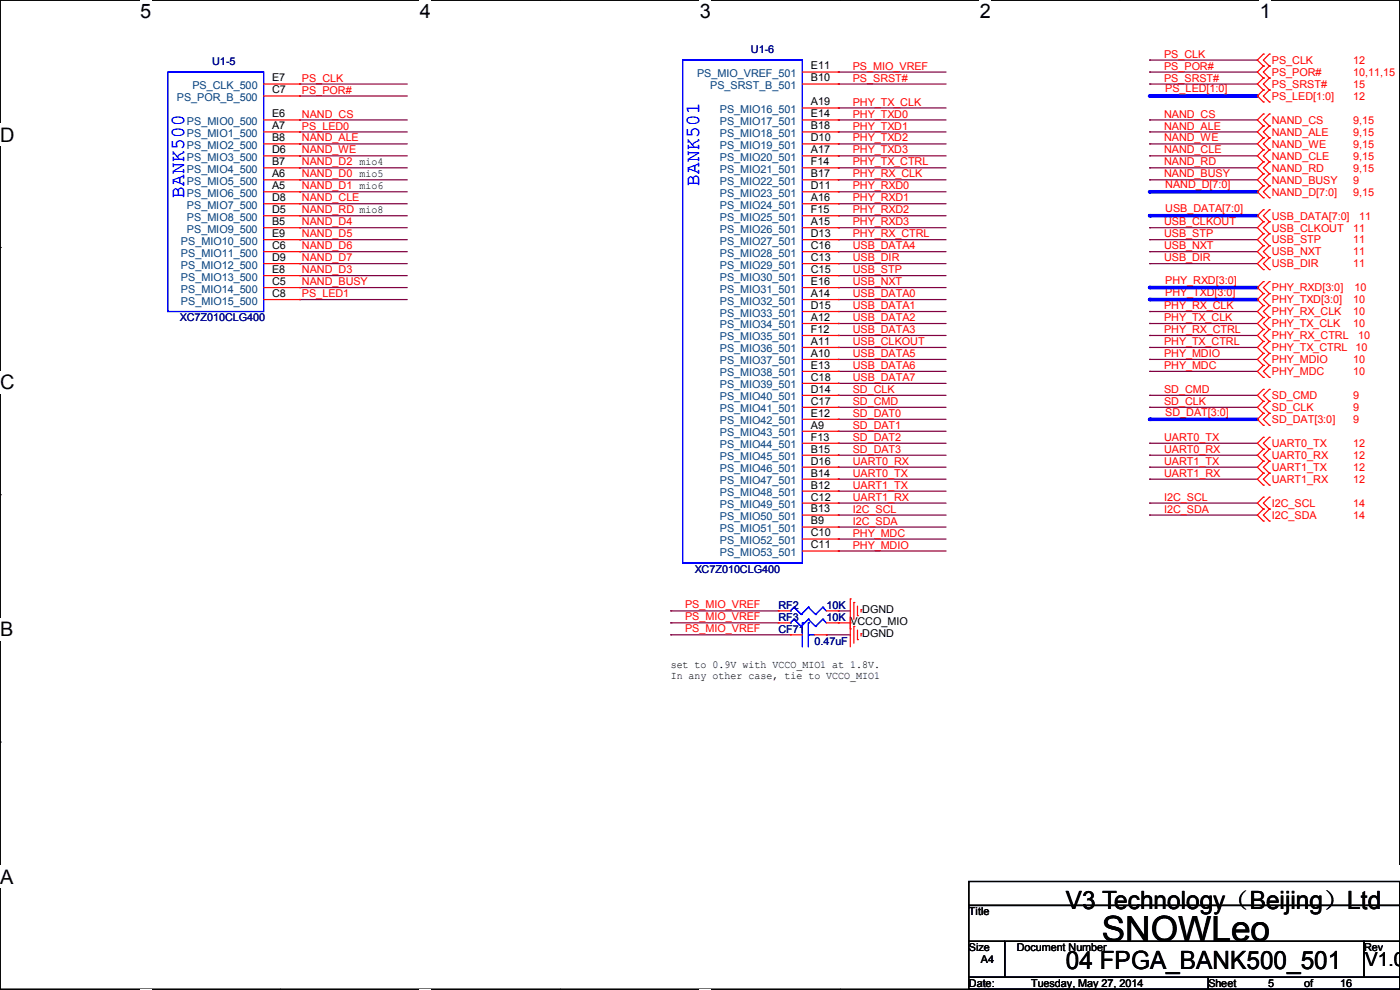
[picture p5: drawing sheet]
<svg xmlns="http://www.w3.org/2000/svg" width="297mm" height="210mm" viewBox="0 0 297 210" stroke-linecap="round" stroke-linejoin="round" font-family="sans-serif">
<path d="M0 0h297v209.8h-297z" fill="none" stroke="#000" stroke-width=".25"/>
<g fill="#fff">
<path d="M29.7 0h2.4v4.8h-2.4z"/>
<path d="M29.7 209.8h2.4v.2h-2.4z"/>
</g>
<path d="M59.4 0h.1M59.4 209.8h.1" fill="none" stroke="#000" stroke-width=".25"/>
<g fill="#fff">
<path d="M89.1 0h2.3v4.8h-2.3z"/>
<path d="M89.1 209.8h2.3v.2h-2.3z"/>
</g>
<path d="M118.8 0h.1M118.8 209.8h.1" fill="none" stroke="#000" stroke-width=".25"/>
<g fill="#fff">
<path d="M148.5 0h2.3v4.8h-2.3z"/>
<path d="M148.5 209.8h2.3v.2h-2.3z"/>
</g>
<path d="M178.2 0h.1M178.2 209.8h.1" fill="none" stroke="#000" stroke-width=".25"/>
<g fill="#fff">
<path d="M207.9 0h2.3v4.8h-2.3z"/>
<path d="M207.9 209.8h2.3v.2h-2.3z"/>
</g>
<path d="M237.6 0h.1M237.6 209.8h.1" fill="none" stroke="#000" stroke-width=".25"/>
<g fill="#fff">
<path d="M267.3 0h2.3v4.8h-2.3z"/>
<path d="M267.3 209.8h2.3v.2h-2.3z"/>
<path d="M0 26.2h3.1v4.8h-3.1z"/>
<path d="M0 78.7h3.1v4.7h-3.1z"/>
</g>
<path d="M0 52.5h.1M297 52.5h.1" fill="none" stroke="#000" stroke-width=".25"/>
<path d="M0 131.1h2.9v4.8h-2.9z" fill="#fff"/>
<path d="M0 104.9h.1M297 104.9h.1" fill="none" stroke="#000" stroke-width=".25"/>
<g fill="#fff">
<path d="M0 183.6h2.9v4.7h-2.9z"/>
<path d="M296.9 183.6h.1v4.7h-.1z"/>
</g>
<path d="M0 157.4h.1M297 157.4h.1" fill="none" stroke="#000" stroke-width=".25"/>
<g fill="none" stroke="#800040" stroke-width=".25">
<path d="M243.9 12.7h.1M243.9 12.7h22.8M243.9 53.4h.1M243.9 55.9h.1M243.9 53.4h22.8M243.9 55.9h22.8M243.9 71.2h.1M243.9 73.7h.1M243.9 78.8h.1M243.9 76.2h.1M243.9 71.2h22.8M243.9 73.7h22.8"/>
<path d="M243.9 78.8h22.8M243.9 76.2h22.8"/>
</g>
<path d="M243.9 45.8h22.8" fill="none" stroke="#00f" stroke-width=".76"/>
<circle cx="243.9" cy="45.8" r=".38" fill="#00f"/>
<path d="M243.9 63.5h22.8" fill="none" stroke="#00f" stroke-width=".76"/>
<circle cx="243.9" cy="63.5" r=".38" fill="#00f"/>
<path d="M243.9 48.3h.1M243.9 50.8h.1M243.9 48.3h22.8M243.9 50.8h22.8M243.9 66.1h.1M243.9 68.6h.1M243.9 66.1h22.8M243.9 68.6h22.8" fill="none" stroke="#800040" stroke-width=".25"/>
<path d="M243.9 61h22.8" fill="none" stroke="#00f" stroke-width=".76"/>
<circle cx="243.9" cy="61" r=".38" fill="#00f"/>
<path d="M243.9 83.9h.1M243.9 86.4h.1M243.9 83.9h22.8M243.9 86.4h22.8" fill="none" stroke="#800040" stroke-width=".25"/>
<path d="M243.9 88.9h22.8" fill="none" stroke="#00f" stroke-width=".76"/>
<circle cx="243.9" cy="88.9" r=".38" fill="#00f"/>
<g fill="none" stroke="#800040" stroke-width=".25">
<path d="M63.5 17.8h.1M63.5 17.8h22.9M177.8 17.8h.1M177.8 15.3h.1M177.8 17.8h22.9M177.8 15.3h22.9M63.5 20.4h.1M63.5 25.4h.1M63.5 30.5h.1M63.5 33.1h.1M63.5 35.6h.1M63.5 38.1h.1"/>
<path d="M63.5 28h.1M63.5 20.4h22.9M63.5 25.4h22.9M63.5 30.5h22.9M63.5 33.1h22.9M63.5 35.6h22.9M63.5 38.1h22.9M63.5 28h22.9M177.8 22.9h.1M177.8 28h.1M177.8 33.1h.1M177.8 25.4h.1"/>
<path d="M177.8 30.5h.1M177.8 35.6h.1M177.8 38.1h.1M177.8 25.4h22.9M177.8 30.5h22.9M177.8 33.1h22.9M177.8 35.6h22.9M177.8 38.1h22.9M177.8 22.9h22.9M177.8 28h22.9M63.5 43.2h.1M63.5 55.9h.1"/>
<path d="M63.5 48.3h.1M63.5 53.4h.1M63.5 58.5h.1M63.5 45.8h.1M63.5 40.7h.1M63.5 50.8h.1M63.5 43.2h22.9M63.5 55.9h22.9M63.5 48.3h22.9M63.5 53.4h22.9M63.5 58.5h22.9M63.5 45.8h22.9"/>
<path d="M63.5 40.7h22.9M63.5 50.8h22.9M177.8 40.7h.1M177.8 45.8h.1M177.8 43.2h.1M177.8 48.3h.1M177.8 50.8h.1M177.8 53.4h.1M177.8 55.9h.1M177.8 58.5h.1M177.8 43.2h22.9M177.8 55.9h22.9"/>
<path d="M177.8 48.3h22.9M177.8 53.4h22.9M177.8 58.5h22.9M177.8 45.8h22.9M177.8 40.7h22.9M177.8 50.8h22.9M63.5 61h.1M63.5 63.5h.1M63.5 61h22.9M63.5 63.5h22.9M177.8 61h.1M177.8 63.5h.1"/>
<path d="M177.8 66.1h.1M177.8 68.6h.1M177.8 71.2h.1M177.8 73.7h.1M177.8 76.2h.1M177.8 78.8h.1M177.8 61h22.9M177.8 63.5h22.9M177.8 66.1h22.9M177.8 68.6h22.9M177.8 71.2h22.9M177.8 73.7h22.9"/>
<path d="M177.8 76.2h22.9M177.8 78.8h22.9M177.8 83.9h.1M177.8 86.4h.1M177.8 91.5h.1M177.8 88.9h.1M177.8 94h.1M177.8 96.6h.1M177.8 81.3h.1M177.8 99.1h.1M177.8 94h22.9M177.8 96.6h22.9"/>
<path d="M177.8 99.1h22.9M177.8 83.9h22.9M177.8 86.4h22.9M177.8 91.5h22.9M177.8 88.9h22.9M177.8 81.3h22.9M243.9 94h.1M243.9 96.6h.1M243.9 99.1h.1M243.9 94h22.8M243.9 96.6h22.8M243.9 99.1h22.8"/>
<path d="M177.8 114.3h.1M177.8 116.9h.1M177.8 101.6h.1M177.8 104.2h.1M177.8 106.7h.1M177.8 109.3h.1M177.8 111.8h.1M177.8 101.6h22.9M177.8 106.7h22.9M177.8 109.3h22.9M177.8 114.3h22.9M177.8 116.9h22.9"/>
<path d="M177.8 104.2h22.9M177.8 111.8h22.9M243.9 101.6h.1M243.9 106.7h.1M243.9 109.3h.1M243.9 101.6h22.8M243.9 106.7h22.8M243.9 109.3h22.8M142.3 129.6h.1M142.3 132.1h.1M142.3 134.7h.1M142.3 129.6h22.8"/>
<path d="M142.3 132.1h22.8M142.3 134.7h25.4M175.3 134.7h.1M175.3 134.7h5.1M177.8 129.6h.1M177.8 129.6h2.6"/>
</g>
<path d="M243.9 20.4h22.8" fill="none" stroke="#00f" stroke-width=".76"/>
<circle cx="243.9" cy="20.4" r=".38" fill="#00f"/>
<path d="M243.9 33.1h.1M243.9 38.1h.1M243.9 25.4h.1M243.9 28h.1M243.9 30.5h.1M243.9 35.6h.1M243.9 33.1h22.8M243.9 38.1h22.8M243.9 25.4h22.8M243.9 28h22.8M243.9 30.5h22.8M243.9 35.6h22.8" fill="none" stroke="#800040" stroke-width=".25"/>
<path d="M243.9 40.7h22.8" fill="none" stroke="#00f" stroke-width=".76"/>
<circle cx="243.9" cy="40.7" r=".38" fill="#00f"/>
<path d="M243.9 15.3h.1M243.9 17.8h.1M243.9 15.3h22.8M243.9 17.8h22.8" fill="none" stroke="#800040" stroke-width=".25"/>
<g fill="none" stroke="#f00" stroke-width=".25">
<path d="M55.9 17.8h7.6M63.5 17.8h.1M170.2 15.3h7.6M170.2 17.8h7.6M177.8 15.3h.1M177.8 17.8h.1M268 11.5h.1M268 14h.1M268 19.1h.1M268 16.6h.1M268 11.5l-1.3 1.2 1.3 1.3M268 19.1l-1.3 1.3 1.3 1.2"/>
<path d="M268 14l-1.3 1.3 1.3 1.3M268 16.6l-1.3 1.2 1.3 1.3M269.3 14h.1M269.3 11.5h.1M269.3 19.1h.1M269.3 16.6h.1M269.3 11.5l-1.3 1.2 1.3 1.3M269.3 19.1l-1.3 1.3 1.3 1.2M269.3 14l-1.3 1.3 1.3 1.3M269.3 16.6l-1.3 1.2 1.3 1.3M55.9 25.4h7.6M55.9 28h7.6"/>
<path d="M55.9 30.5h7.6M55.9 33.1h7.6M55.9 35.6h7.6M55.9 38.1h7.6M55.9 20.4h7.6M63.5 20.4h.1M63.5 25.4h.1M63.5 28h.1M63.5 30.5h.1M63.5 33.1h.1M63.5 35.6h.1M63.5 38.1h.1"/>
<path d="M170.2 22.9h7.6M170.2 25.4h7.6M170.2 28h7.6M170.2 30.5h7.6M170.2 33.1h7.6M170.2 35.6h7.6M170.2 38.1h7.6M177.8 22.9h.1M177.8 25.4h.1M177.8 28h.1M177.8 30.5h.1M177.8 33.1h.1"/>
<path d="M177.8 35.6h.1M177.8 38.1h.1M268 21.6h.1M268 24.2h.1M268 26.7h.1M268 29.3h.1M268 31.8h.1M268 34.3h.1M268 36.9h.1M268 39.4h.1M268 24.2l-1.3 1.2 1.3 1.3M268 26.7l-1.3 1.3 1.3 1.3"/>
<path d="M268 29.3l-1.3 1.2 1.3 1.3M268 31.8l-1.3 1.3 1.3 1.2M268 34.3l-1.3 1.3 1.3 1.3M268 36.9l-1.3 1.2 1.3 1.3M268 39.4l-1.3 1.3 1.3 1.3M269.3 21.6h.1M269.3 26.7h.1M269.3 24.2h.1M269.3 29.3h.1M269.3 31.8h.1M269.3 34.3h.1M269.3 36.9h.1"/>
<path d="M269.3 39.4h.1M269.3 24.2l-1.3 1.2 1.3 1.3M269.3 26.7l-1.3 1.3 1.3 1.3M269.3 29.3l-1.3 1.2 1.3 1.3M269.3 31.8l-1.3 1.3 1.3 1.2M269.3 34.3l-1.3 1.3 1.3 1.3M269.3 36.9l-1.3 1.2 1.3 1.3M269.3 39.4l-1.3 1.3 1.3 1.3M55.9 40.7h7.6M55.9 43.2h7.6M55.9 45.8h7.6M55.9 48.3h7.6"/>
<path d="M55.9 50.8h7.6M55.9 53.4h7.6M55.9 55.9h7.6M55.9 58.5h7.6M63.5 40.7h.1M63.5 43.2h.1M63.5 45.8h.1M63.5 48.3h.1M63.5 50.8h.1M63.5 53.4h.1M63.5 55.9h.1M63.5 58.5h.1"/>
<path d="M170.2 40.7h7.6M170.2 43.2h7.6M170.2 45.8h7.6M170.2 48.3h7.6M170.2 50.8h7.6M170.2 53.4h7.6M170.2 55.9h7.6M170.2 58.5h7.6M177.8 40.7h.1M177.8 43.2h.1M177.8 45.8h.1M177.8 48.3h.1"/>
<path d="M177.8 50.8h.1M177.8 53.4h.1M177.8 55.9h.1M177.8 58.5h.1M268 49.6h.1M268 52.1h.1M268 54.7h.1M268 57.2h.1M268 59.7h.1M268 44.5h.1M268 47h.1M268 42h.1"/>
<path d="M268 49.6l-1.3 1.2 1.3 1.3M268 52.1l-1.3 1.3 1.3 1.3M268 54.7l-1.3 1.2 1.3 1.3M268 59.7l-1.3 1.3 1.3 1.3M268 44.5l-1.3 1.3 1.3 1.2M268 47l-1.3 1.3 1.3 1.3M269.3 52.1h.1M269.3 49.6h.1M269.3 54.7h.1M269.3 57.2h.1M269.3 59.7h.1M269.3 47h.1"/>
<path d="M269.3 44.5h.1M269.3 42h.1M269.3 49.6l-1.3 1.2 1.3 1.3M269.3 52.1l-1.3 1.3 1.3 1.3M269.3 54.7l-1.3 1.2 1.3 1.3M269.3 59.7l-1.3 1.3 1.3 1.3M269.3 44.5l-1.3 1.3 1.3 1.2M269.3 47l-1.3 1.3 1.3 1.3M55.9 61h7.6M55.9 63.5h7.6M63.5 61h.1M63.5 63.5h.1"/>
<path d="M170.2 61h7.6M170.2 63.5h7.6M170.2 66.1h7.6M170.2 68.6h7.6M170.2 71.2h7.6M170.2 73.7h7.6M170.2 76.2h7.6M170.2 78.8h7.6M177.8 61h.1M177.8 63.5h.1M177.8 66.1h.1M177.8 68.6h.1"/>
<path d="M177.8 71.2h.1M177.8 73.7h.1M177.8 76.2h.1M177.8 78.8h.1M268 69.9h.1M268 72.4h.1M268 75h.1M268 77.5h.1M268 64.8h.1M268 67.4h.1M268 62.3h.1M268 69.9l-1.3 1.3 1.3 1.2"/>
<path d="M268 72.4l-1.3 1.3 1.3 1.3M268 77.5l-1.3 1.3 1.3 1.3M268 75l-1.3 1.2 1.3 1.3M268 64.8l-1.3 1.3 1.3 1.3M268 67.4l-1.3 1.2 1.3 1.3M268 62.3l-1.3 1.2 1.3 1.3M269.3 72.4h.1M269.3 69.9h.1M269.3 75h.1M269.3 77.5h.1M269.3 67.4h.1M269.3 64.8h.1"/>
<path d="M269.3 62.3h.1M269.3 69.9l-1.3 1.3 1.3 1.2M269.3 72.4l-1.3 1.3 1.3 1.3M269.3 77.5l-1.3 1.3 1.3 1.3M269.3 75l-1.3 1.2 1.3 1.3M269.3 64.8l-1.3 1.3 1.3 1.3M269.3 67.4l-1.3 1.2 1.3 1.3M269.3 62.3l-1.3 1.2 1.3 1.3M170.2 81.3h7.6M170.2 83.9h7.6M170.2 86.4h7.6M170.2 88.9h7.6"/>
<path d="M170.2 91.5h7.6M170.2 94h7.6M170.2 96.6h7.6M170.2 99.1h7.6M177.8 81.3h.1M177.8 83.9h.1M177.8 86.4h.1M177.8 88.9h.1M177.8 91.5h.1M177.8 94h.1M177.8 96.6h.1M177.8 99.1h.1"/>
<path d="M268 80.1h.1M268 87.7h.1M268 90.2h.1M268 82.6h.1M268 85.1h.1M268 92.8h.1M268 95.3h.1M268 97.8h.1M268 87.7l-1.3 1.2 1.3 1.3M268 82.6l-1.3 1.3 1.3 1.2M268 85.1l-1.3 1.3 1.3 1.3M268 92.8l-1.3 1.2 1.3 1.3"/>
<path d="M268 95.3l-1.3 1.3 1.3 1.2M268 97.8l-1.3 1.3 1.3 1.3M269.3 80.1h.1M269.3 90.2h.1M269.3 87.7h.1M269.3 85.1h.1M269.3 82.6h.1M269.3 95.3h.1M269.3 92.8h.1M269.3 97.8h.1M269.3 87.7l-1.3 1.2 1.3 1.3M269.3 82.6l-1.3 1.3 1.3 1.2"/>
<path d="M269.3 85.1l-1.3 1.3 1.3 1.3M269.3 92.8l-1.3 1.2 1.3 1.3M269.3 95.3l-1.3 1.3 1.3 1.2M269.3 97.8l-1.3 1.3 1.3 1.3M170.2 101.6h7.6M170.2 104.2h7.6M170.2 106.7h7.6M170.2 109.3h7.6M170.2 111.8h7.6M170.2 114.3h7.6M170.2 116.9h7.6M177.8 101.6h.1"/>
<path d="M177.8 104.2h.1M177.8 106.7h.1M177.8 109.3h.1M177.8 111.8h.1M177.8 114.3h.1M177.8 116.9h.1M268 100.4h.1M268 102.9h.1M268 105.5h.1M268 108h.1M268 110.5h.1M268 100.4l-1.3 1.2 1.3 1.3"/>
<path d="M268 105.5l-1.3 1.2 1.3 1.3M268 108l-1.3 1.3 1.3 1.2M269.3 100.4h.1M269.3 102.9h.1M269.3 108h.1M269.3 105.5h.1M269.3 110.5h.1M269.3 100.4l-1.3 1.2 1.3 1.3M269.3 105.5l-1.3 1.2 1.3 1.3M269.3 108l-1.3 1.3 1.3 1.2M165.1 129.6h.1M165.1 132.1h.1"/>
<path d="M165.1 132.1h2.6M165.1 129.6h2.6M167.7 134.7h.1M167.7 134.7h2.5M172.8 134.7h2.5M175.3 134.7h.1M175.3 132.1h5.1M175.3 129.6h2.5M177.8 132.1h.1M177.8 129.6h.1M180.4 127h.1M180.4 133.4h.1"/>
<path d="M180.4 132.1h.1M180.4 127v10.2M181.1 127.8h.1M181.1 132.9h.1M181.1 127.8v3.6M181.1 132.9v3.5M181.9 130.6h.1M181.9 135.7h.1M181.9 128.6v2M181.9 133.6v2.1M182.7 129.3h.1M182.7 134.4h.1"/>
<path d="M182.7 129.3v.5M182.7 134.4v.5"/>
</g>
<path d="M205.5 187h91.5v5.1h-91.5zM205.5 192.1h91.5v7.6h-91.5zM205.5 199.7h7.6v7.6h-7.6zM213.1 199.7h76.2v7.6h-76.2zM289.3 199.7h7.7v7.6h-7.7zM205.5 207.3h50.8v2.5h-50.8zM256.3 207.3h40.7v2.5h-40.7z" fill="none" stroke="#000" stroke-width=".25"/>
<g fill="none" stroke="#00f" stroke-width=".25">
<path d="M35.6 15.3h20.3v50.8h-20.3zM144.8 12.7h25.4v106.7h-25.4zM167.7 129.6h.1M167.7 132.1h.1M168.4 128.8h.1M168.4 131.4h.1M168.4 128.8l1.6 1.5M168.4 128.8l-.7 .8M168.4 131.4l1.6 1.5M168.4 131.4l-.7 .7M170 130.3h.1M170 132.9h.1"/>
<path d="M170.2 132.1h.1M170.2 132.1v5.1M171.5 132.1h.1M171.5 134.7h.1M171.5 128.8h.1M171.5 131.4h.1M171.5 132.1v5.1M171.5 134.7h1.3M171.5 128.8l1.5 1.5M171.5 128.8l-1.5 1.5M171.5 131.4l1.5 1.5M171.5 131.4l-1.5 1.5"/>
<path d="M173 130.3h.1M173 132.9h.1M174.5 128.8h.1M174.5 131.4h.1M174.5 128.8l.8 .8M174.5 128.8l-1.5 1.5M174.5 131.4l.8 .7M174.5 131.4l-1.5 1.5"/>
</g>
<text font-size="7.4" x="233.7" y="199.7">SNOWLeo</text>
<g font-size="5.3">
<text x="226.1" y="192.8">V3 Technology（Beijing）Ltd</text>
<text x="226.1" y="205.5">04 FPGA_BANK500_501</text>
</g>
<g font-size="4.2">
<text x="29.7" y="3.9">5</text>
<text x="89.1" y="3.9">4</text>
<text x="148.5" y="3.9">3</text>
<text x="207.9" y="3.9">2</text>
<text x="267.3" y="3.9">1</text>
<text x="0" y="30.1">D</text>
<text x="0" y="82.5">C</text>
<text x="0" y="135">B</text>
<text x="0" y="187.4">A</text>
<text x="297" y="187.4">A</text>
</g>
<g font-size="4.2" fill="#00f">
<text x="39.1" y="42" transform="rotate(-90 39.1 42)">BANK500</text>
<text x="148.3" y="39.4" transform="rotate(-90 148.3 39.4)">BANK501</text>
</g>
<text font-size="4.1" x="289.6" y="204.9">V1.0</text>
<g font-size="2.3" fill="#000080">
<text x="159.3" y="11.3">U1-6</text>
<text x="45" y="13.8">U1-5</text>
<text x="38.1" y="68.2">XC7Z010CLG400</text>
<text x="147.4" y="121.5">XC7Z010CLG400</text>
<text x="165.2" y="129.1">RF2</text>
<text x="165.2" y="131.7">RF3</text>
<text x="175.3" y="129.1">10K</text>
<text x="175.3" y="131.7">10K</text>
<text x="165.2" y="134.2">CF71</text>
<text x="172.8" y="136.7">0.47uF</text>
</g>
<g font-size="2.3">
<text x="57.7" y="17.3">E7</text>
<text x="172" y="14.7">E11</text>
<text x="172" y="17.3">B10</text>
<text x="57.7" y="19.8">C7</text>
<text x="172" y="22.4">A19</text>
<text x="57.7" y="24.9">E6</text>
<text x="57.7" y="27.4">A7</text>
<text x="57.7" y="30">B8</text>
<text x="172" y="24.9">E14</text>
<text x="172" y="27.4">B18</text>
<text x="172" y="30">D10</text>
<text x="57.7" y="32.5">D6</text>
<text x="57.7" y="35.1">B7</text>
<text x="172" y="32.5">A17</text>
<text x="172" y="35.1">F14</text>
<text x="57.7" y="37.6">A6</text>
<text x="57.7" y="40.1">A5</text>
<text x="172" y="37.6">B17</text>
<text x="172" y="40.1">D11</text>
<text x="57.7" y="42.7">D8</text>
<text x="57.7" y="45.2">D5</text>
<text x="57.7" y="47.8">B5</text>
<text x="172" y="42.7">A16</text>
<text x="172" y="45.2">F15</text>
<text x="172" y="47.8">A15</text>
<text x="57.7" y="50.3">E9</text>
<text x="57.7" y="52.8">C6</text>
<text x="172" y="50.3">D13</text>
<text x="172" y="52.8">C16</text>
<text x="57.7" y="55.4">D9</text>
<text x="57.7" y="57.9">E8</text>
<text x="172" y="55.4">C13</text>
<text x="172" y="57.9">C15</text>
<text x="57.7" y="60.5">C5</text>
<text x="57.7" y="63">C8</text>
<text x="172" y="60.5">E16</text>
<text x="172" y="63">A14</text>
<text x="172" y="65.5">D15</text>
<text x="172" y="68.1">A12</text>
<text x="172" y="70.6">F12</text>
<text x="172" y="73.2">A11</text>
<text x="172" y="75.7">A10</text>
<text x="172" y="78.2">E13</text>
<text x="172" y="80.8">C18</text>
<text x="172" y="83.3">D14</text>
<text x="172" y="85.9">C17</text>
<text x="172" y="88.4">E12</text>
<text x="172" y="90.9">A9</text>
<text x="172" y="93.5">F13</text>
<text x="172" y="96">B15</text>
<text x="172" y="98.6">D16</text>
<text x="172" y="101.1">B14</text>
<text x="172" y="103.6">B12</text>
<text x="172" y="106.2">C12</text>
<text x="172" y="108.7">B13</text>
<text x="172" y="111.3">B9</text>
<text x="172" y="113.8">C10</text>
<text x="172" y="116.3">C11</text>
<text x="182.9" y="130.1">DGND</text>
<text x="180.4" y="132.7">VCCO_MIO</text>
<text x="182.9" y="135.2">DGND</text>
<text x="142.3" y="141.6">set to 0.9V with VCCO_MIO1 at 1.8V.</text>
<text x="142.3" y="144.1">In any other case, tie to VCCO_MIO1</text>
<text x="205.5" y="194.1">Title</text>
<text x="205.5" y="201.8">Size</text>
<text x="215.7" y="201.8">Document Number</text>
<text x="289.4" y="201.8">Rev</text>
<text x="205.5" y="209.4">Date:</text>
<text x="208.1" y="204.3">A4</text>
<text x="218.7" y="209.4">Tuesday, May 27, 2014</text>
<text x="256.3" y="209.4">Sheet</text>
<text x="269" y="209.4">5</text>
<text x="276.7" y="209.4">of</text>
<text x="284.3" y="209.4">16</text>
</g>
<g font-size="2.3" fill="#f00">
<text x="64.1" y="17.3">PS_CLK</text>
<text x="180.9" y="17.3">PS_SRST#</text>
<text x="180.9" y="14.8">PS_MIO_VREF</text>
<text x="246.9" y="12.2">PS_CLK</text>
<text x="246.9" y="14.8">PS_POR#</text>
<text x="246.9" y="17.3">PS_SRST#</text>
<text x="269.8" y="13.5">PS_CLK</text>
<text x="269.8" y="16.1">PS_POR#</text>
<text x="287.1" y="13.5">12</text>
<text x="287.1" y="16.1">10,11,15</text>
<text x="64.1" y="19.9">PS_POR#</text>
<text x="180.9" y="22.4">PHY_TX_CLK</text>
<text x="247.2" y="19.6">PS_LED[1:0]</text>
<text x="269.8" y="21.2">PS_LED[1:0]</text>
<text x="269.8" y="18.6">PS_SRST#</text>
<text x="287.1" y="21.2">12</text>
<text x="287.1" y="18.6">15</text>
<text x="64.1" y="24.9">NAND_CS</text>
<text x="64.1" y="27.5">PS_LED0</text>
<text x="180.9" y="27.5">PHY_TXD1</text>
<text x="180.9" y="24.9">PHY_TXD0</text>
<text x="246.9" y="24.9">NAND_CS</text>
<text x="246.9" y="27.5">NAND_ALE</text>
<text x="269.8" y="26.2">NAND_CS</text>
<text x="269.8" y="28.8">NAND_ALE</text>
<text x="287.1" y="26.2">9,15</text>
<text x="287.1" y="28.8">9,15</text>
<text x="64.1" y="30">NAND_ALE</text>
<text x="64.1" y="32.6">NAND_WE</text>
<text x="64.1" y="35.1">NAND_D2 mio4</text>
<text x="180.9" y="32.6">PHY_TXD3</text>
<text x="180.9" y="30">PHY_TXD2</text>
<text x="180.9" y="35.1">PHY_TX_CTRL</text>
<text x="246.9" y="32.6">NAND_CLE</text>
<text x="246.9" y="30">NAND_WE</text>
<text x="246.9" y="35.1">NAND_RD</text>
<text x="269.8" y="31.3">NAND_WE</text>
<text x="269.8" y="33.9">NAND_CLE</text>
<text x="287.1" y="31.3">9,15</text>
<text x="287.1" y="33.9">9,15</text>
<text x="64.1" y="37.6">NAND_D0 mio5</text>
<text x="64.1" y="40.2">NAND_D1 mio6</text>
<text x="180.9" y="37.6">PHY_RX_CLK</text>
<text x="180.9" y="40.2">PHY_RXD0</text>
<text x="246.9" y="37.6">NAND_BUSY</text>
<text x="247.2" y="39.9">NAND_D[7:0]</text>
<text x="269.8" y="36.4">NAND_RD</text>
<text x="269.8" y="38.9">NAND_BUSY</text>
<text x="269.8" y="41.5">NAND_D[7:0]</text>
<text x="287.1" y="36.4">9,15</text>
<text x="287.1" y="38.9">9</text>
<text x="287.1" y="41.5">9,15</text>
<text x="64.1" y="42.7">NAND_CLE</text>
<text x="64.1" y="47.8">NAND_D4</text>
<text x="64.1" y="45.3">NAND_RD mio8</text>
<text x="180.9" y="45.3">PHY_RXD2</text>
<text x="180.9" y="42.7">PHY_RXD1</text>
<text x="180.9" y="47.8">PHY_RXD3</text>
<text x="246.9" y="47.8">USB_CLKOUT</text>
<text x="247.2" y="45">USB_DATA[7:0]</text>
<text x="269.8" y="46.6">USB_DATA[7:0]</text>
<text x="288.3" y="46.6">11</text>
<text x="64.1" y="52.9">NAND_D6</text>
<text x="64.1" y="50.3">NAND_D5</text>
<text x="180.9" y="50.3">PHY_RX_CTRL</text>
<text x="180.9" y="52.9">USB_DATA4</text>
<text x="246.9" y="52.9">USB_NXT</text>
<text x="246.9" y="50.3">USB_STP</text>
<text x="269.8" y="51.6">USB_STP</text>
<text x="269.8" y="49.1">USB_CLKOUT</text>
<text x="287.1" y="51.6">11</text>
<text x="287.1" y="49.1">11</text>
<text x="64.1" y="55.4">NAND_D7</text>
<text x="64.1" y="58">NAND_D3</text>
<text x="180.9" y="55.4">USB_DIR</text>
<text x="180.9" y="58">USB_STP</text>
<text x="246.9" y="55.4">USB_DIR</text>
<text x="269.8" y="54.2">USB_NXT</text>
<text x="269.8" y="56.7">USB_DIR</text>
<text x="287.1" y="54.2">11</text>
<text x="287.1" y="56.7">11</text>
<text x="64.1" y="60.5">NAND_BUSY</text>
<text x="64.1" y="63">PS_LED1</text>
<text x="180.9" y="60.5">USB_NXT</text>
<text x="180.9" y="63">USB_DATA0</text>
<text x="180.9" y="65.6">USB_DATA1</text>
<text x="246.9" y="65.6">PHY_RX_CLK</text>
<text x="247.2" y="62.8">PHY_TXD[3:0]</text>
<text x="247.2" y="60.2">PHY_RXD[3:0]</text>
<text x="269.8" y="64.3">PHY_TXD[3:0]</text>
<text x="269.8" y="61.8">PHY_RXD[3:0]</text>
<text x="287.1" y="64.3">10</text>
<text x="287.3" y="61.8">10</text>
<text x="180.9" y="68.1">USB_DATA2</text>
<text x="180.9" y="70.7">USB_DATA3</text>
<text x="246.9" y="70.7">PHY_RX_CTRL</text>
<text x="246.9" y="68.1">PHY_TX_CLK</text>
<text x="269.8" y="72">PHY_RX_CTRL</text>
<text x="269.8" y="66.9">PHY_RX_CLK</text>
<text x="269.8" y="69.4">PHY_TX_CLK</text>
<text x="287.1" y="66.9">10</text>
<text x="287.1" y="69.4">10</text>
<text x="288.1" y="72">10</text>
<text x="180.9" y="73.2">USB_CLKOUT</text>
<text x="180.9" y="75.7">USB_DATA5</text>
<text x="246.9" y="73.2">PHY_TX_CTRL</text>
<text x="246.9" y="75.7">PHY_MDIO</text>
<text x="269.8" y="74.5">PHY_TX_CTRL</text>
<text x="269.8" y="77">PHY_MDIO</text>
<text x="287.1" y="77">10</text>
<text x="287.6" y="74.5">10</text>
<text x="180.9" y="83.4">SD_CLK</text>
<text x="180.9" y="78.3">USB_DATA6</text>
<text x="180.9" y="80.8">USB_DATA7</text>
<text x="246.9" y="78.3">PHY_MDC</text>
<text x="246.9" y="83.4">SD_CMD</text>
<text x="269.8" y="79.6">PHY_MDC</text>
<text x="287.1" y="79.6">10</text>
<text x="180.9" y="85.9">SD_CMD</text>
<text x="180.9" y="88.4">SD_DAT0</text>
<text x="246.9" y="85.9">SD_CLK</text>
<text x="247.2" y="88.2">SD_DAT[3:0]</text>
<text x="269.8" y="89.7">SD_DAT[3:0]</text>
<text x="269.8" y="84.7">SD_CMD</text>
<text x="269.8" y="87.2">SD_CLK</text>
<text x="287.1" y="89.7">9</text>
<text x="287.1" y="84.7">9</text>
<text x="287.1" y="87.2">9</text>
<text x="180.9" y="91">SD_DAT1</text>
<text x="180.9" y="93.5">SD_DAT2</text>
<text x="246.9" y="93.5">UART0_TX</text>
<text x="269.8" y="94.8">UART0_TX</text>
<text x="287.1" y="94.8">12</text>
<text x="180.9" y="96.1">SD_DAT3</text>
<text x="180.9" y="98.6">UART0_RX</text>
<text x="180.9" y="101.1">UART0_TX</text>
<text x="246.9" y="96.1">UART0_RX</text>
<text x="246.9" y="101.1">UART1_RX</text>
<text x="246.9" y="98.6">UART1_TX</text>
<text x="269.8" y="97.4">UART0_RX</text>
<text x="269.8" y="99.9">UART1_TX</text>
<text x="287.1" y="97.4">12</text>
<text x="287.1" y="99.9">12</text>
<text x="180.9" y="103.7">UART1_TX</text>
<text x="180.9" y="106.2">UART1_RX</text>
<text x="246.9" y="106.2">I2C_SCL</text>
<text x="269.8" y="102.4">UART1_RX</text>
<text x="269.8" y="107.5">I2C_SCL</text>
<text x="287.1" y="102.4">12</text>
<text x="287.1" y="107.5">14</text>
<text x="180.9" y="113.8">PHY_MDC</text>
<text x="180.9" y="108.8">I2C_SCL</text>
<text x="180.9" y="111.3">I2C_SDA</text>
<text x="246.9" y="108.8">I2C_SDA</text>
<text x="269.8" y="110.1">I2C_SDA</text>
<text x="287.1" y="110.1">14</text>
<text x="180.9" y="116.4">PHY_MDIO</text>
<text x="145.3" y="129.1">PS_MIO_VREF</text>
<text x="145.3" y="131.6">PS_MIO_VREF</text>
<text x="145.3" y="134.2">PS_MIO_VREF</text>
</g>
<g font-size="2.3" fill="#004080">
<text x="147.9" y="16.3">PS_MIO_VREF_501</text>
<text x="37.5" y="21.4">PS_POR_B_500</text>
<text x="40.8" y="18.9">PS_CLK_500</text>
<text x="150.7" y="18.9">PS_SRST_B_501</text>
<text x="152.7" y="24">PS_MIO16_501</text>
<text x="39.7" y="26.5">PS_MIO0_500</text>
<text x="39.7" y="29">PS_MIO1_500</text>
<text x="152.7" y="26.5">PS_MIO17_501</text>
<text x="152.7" y="29">PS_MIO18_501</text>
<text x="39.7" y="31.6">PS_MIO2_500</text>
<text x="39.7" y="34.1">PS_MIO3_500</text>
<text x="152.7" y="31.6">PS_MIO19_501</text>
<text x="152.7" y="34.1">PS_MIO20_501</text>
<text x="39.7" y="36.7">PS_MIO4_500</text>
<text x="39.7" y="39.2">PS_MIO5_500</text>
<text x="39.7" y="41.7">PS_MIO6_500</text>
<text x="152.7" y="36.7">PS_MIO21_501</text>
<text x="152.7" y="39.2">PS_MIO22_501</text>
<text x="152.7" y="41.7">PS_MIO23_501</text>
<text x="39.7" y="44.3">PS_MIO7_500</text>
<text x="39.7" y="46.8">PS_MIO8_500</text>
<text x="152.7" y="44.3">PS_MIO24_501</text>
<text x="152.7" y="46.8">PS_MIO25_501</text>
<text x="38.4" y="51.9">PS_MIO10_500</text>
<text x="39.7" y="49.4">PS_MIO9_500</text>
<text x="152.7" y="49.4">PS_MIO26_501</text>
<text x="152.7" y="51.9">PS_MIO27_501</text>
<text x="38.4" y="54.4">PS_MIO11_500</text>
<text x="38.4" y="57">PS_MIO12_500</text>
<text x="38.4" y="59.5">PS_MIO13_500</text>
<text x="152.7" y="54.4">PS_MIO28_501</text>
<text x="152.7" y="57">PS_MIO29_501</text>
<text x="152.7" y="59.5">PS_MIO30_501</text>
<text x="38.4" y="62.1">PS_MIO14_500</text>
<text x="38.4" y="64.6">PS_MIO15_500</text>
<text x="152.7" y="62.1">PS_MIO31_501</text>
<text x="152.7" y="64.6">PS_MIO32_501</text>
<text x="152.7" y="67.1">PS_MIO33_501</text>
<text x="152.7" y="69.7">PS_MIO34_501</text>
<text x="152.7" y="72.2">PS_MIO35_501</text>
<text x="152.7" y="74.8">PS_MIO36_501</text>
<text x="152.7" y="77.3">PS_MIO37_501</text>
<text x="152.7" y="79.8">PS_MIO38_501</text>
<text x="152.7" y="82.4">PS_MIO39_501</text>
<text x="152.7" y="84.9">PS_MIO40_501</text>
<text x="152.7" y="87.5">PS_MIO41_501</text>
<text x="152.7" y="90">PS_MIO42_501</text>
<text x="152.7" y="92.5">PS_MIO43_501</text>
<text x="152.7" y="95.1">PS_MIO44_501</text>
<text x="152.7" y="97.6">PS_MIO45_501</text>
<text x="152.7" y="100.2">PS_MIO46_501</text>
<text x="152.7" y="102.7">PS_MIO47_501</text>
<text x="152.7" y="105.2">PS_MIO48_501</text>
<text x="152.7" y="107.8">PS_MIO49_501</text>
<text x="152.7" y="110.3">PS_MIO50_501</text>
<text x="152.7" y="112.9">PS_MIO51_501</text>
<text x="152.7" y="115.4">PS_MIO52_501</text>
<text x="152.7" y="117.9">PS_MIO53_501</text>
</g>
</svg>
